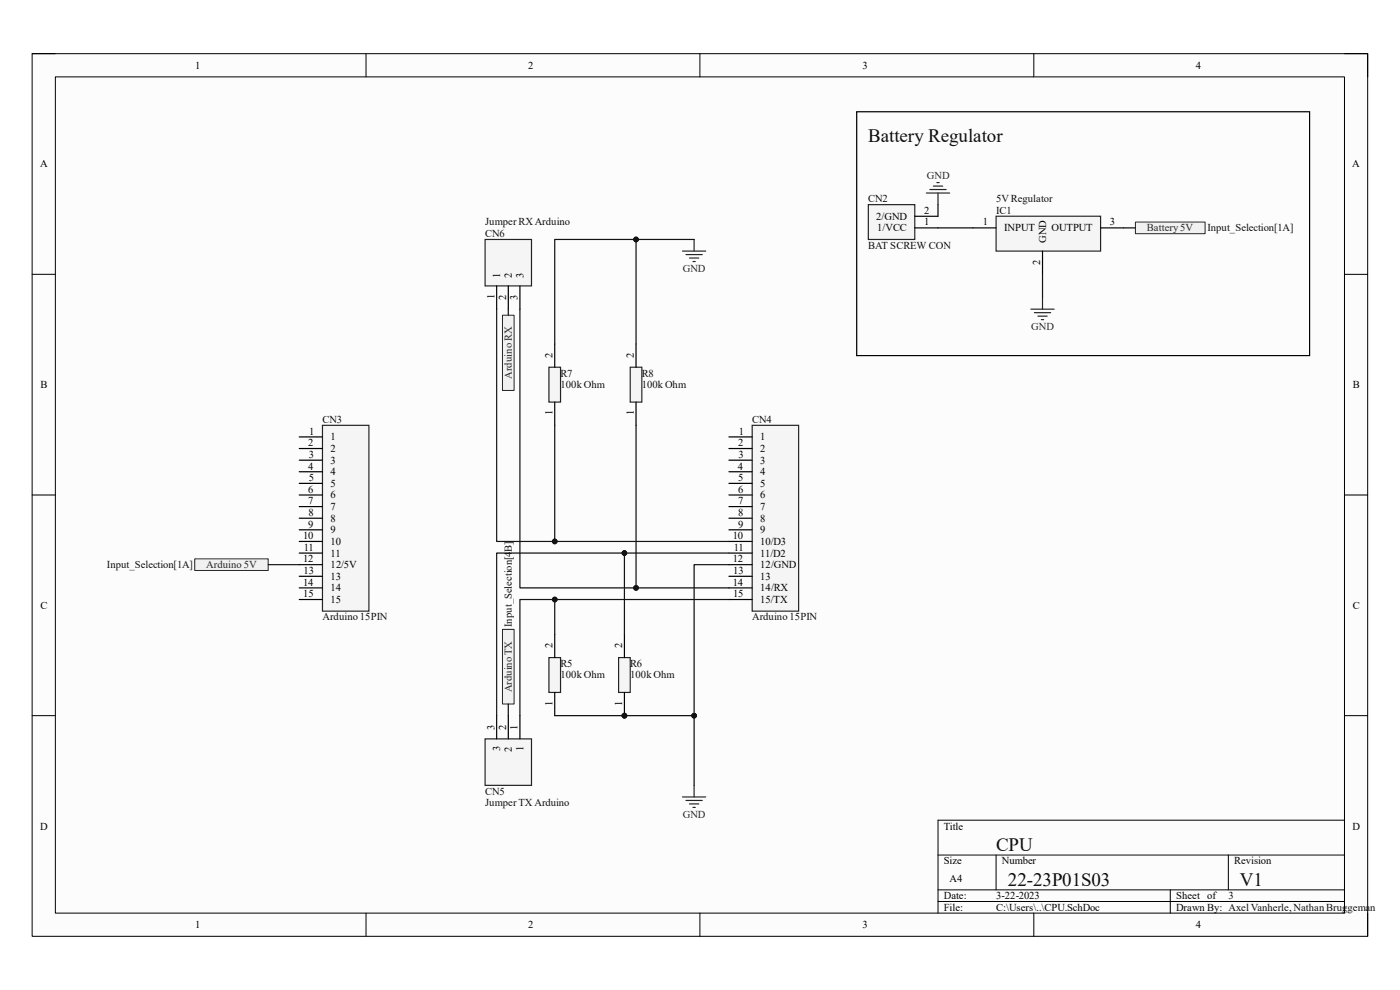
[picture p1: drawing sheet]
<svg xmlns="http://www.w3.org/2000/svg" width="297mm" height="210mm" viewBox="0 0 297 210" stroke-linecap="round" stroke-linejoin="round" font-family="sans-serif">
<path d="M6.8 11.4h283.4v187.2h-283.4z" fill-rule="evenodd" fill="#fcfcfc"/>
<path d="M6.8 11.4h283.4v187.2h-283.4z" fill="none" stroke="#000" stroke-width=".21"/>
<path d="M11.7 16.3h273.5v177.4h-273.5z" fill-rule="evenodd" fill="#fcfcfc"/>
<g fill="none" stroke="#000" stroke-width=".21">
<path d="M6.8 11.4h4.9M11.7 16.3h273.5v177.4h-273.5zM77.6 11.4v4.9M148.5 11.4v4.9M219.3 11.4v4.9M285.2 11.4h5v4.9M6.8 58.2h4.9M285.2 58.2h5M6.8 105h4.9M285.2 105h5M6.8 151.8h4.9M285.2 151.8h5"/>
<path d="M285.2 174h-86.2v19.7M77.6 193.7v4.9M148.5 193.7v4.9M199 181.4h86.2M199 188.8h86.2M199 191.2h86.2M211.3 181.4v7.4M219.3 193.7v4.9M248.3 188.8v4.9M260.6 181.4v7.4M290.2 193.7v4.9"/>
</g>
<path d="M184.2 43.4h9.9v7.4h-9.9z" fill-rule="evenodd" fill="#f5f5f5"/>
<path d="M198 39.5h2M198.8 38.7h.4M184.2 43.4h9.9v7.4h-9.9zM196.5 40.9h5M197.3 40.2h3.4M199 40.9v2.5" fill="none" stroke="#262626" stroke-width=".25"/>
<path d="M194.1 48.3h4.9M194.1 45.9h4.9" fill="none" stroke="#000" stroke-width=".25"/>
<path d="M211.3 45.9h22.2v7.4h-22.2z" fill-rule="evenodd" fill="#f5f5f5"/>
<path d="M211.3 45.9h22.2v7.4h-22.2zM218.7 65.6h4.9M219.4 66.3h3.5M220.2 67.1h2M220.9 67.8h.5M221.2 63.1v2.5" fill="none" stroke="#262626" stroke-width=".25"/>
<path d="M206.4 48.3h4.9M221.2 53.3v4.9M233.5 48.3h4.9" fill="none" stroke="#000" stroke-width=".25"/>
<path d="M240.9 47.1h14.8v2.5h-14.8z" fill-rule="evenodd" fill="#f0f0f0"/>
<path d="M240.9 47.1h14.8v2.5h-14.8z" fill="none" stroke="#262626" stroke-width=".21"/>
<path d="M181.7 23.7h96.1v51.7h-96.1z" fill="none" stroke="#000" stroke-width=".25"/>
<path d="M68.4 90.2h9.9v39.4h-9.9z" fill-rule="evenodd" fill="#f5f5f5"/>
<path d="M68.4 90.2h9.9v39.4h-9.9z" fill="none" stroke="#262626" stroke-width=".25"/>
<g fill="none" stroke="#000" stroke-width=".25">
<path d="M63.5 92.7h4.9M63.5 95.1h4.9M63.5 97.6h4.9M63.5 100.1h4.9M63.5 102.5h4.9M63.5 105h4.9M63.5 107.5h4.9M63.5 109.9h4.9M63.5 112.4h4.9M63.5 114.9h4.9M63.5 117.3h4.9M63.5 119.8h4.9"/>
<path d="M63.5 122.3h4.9M63.5 124.7h4.9M63.5 127.2h4.9"/>
</g>
<path d="M159.6 90.2h9.8v39.4h-9.8z" fill-rule="evenodd" fill="#f5f5f5"/>
<path d="M159.6 90.2h9.8v39.4h-9.8z" fill="none" stroke="#262626" stroke-width=".25"/>
<g fill="none" stroke="#000" stroke-width=".25">
<path d="M154.6 92.7h5M154.6 95.1h5M154.6 97.6h5M154.6 100.1h5M154.6 102.5h5M154.6 105h5M154.6 107.5h5M154.6 109.9h5M154.6 112.4h5M154.6 114.9h5M154.6 117.3h5M154.6 119.8h5"/>
<path d="M154.6 122.3h5M154.6 124.7h5M154.6 127.2h5"/>
</g>
<path d="M41.3 118.6h15.6v2.4h-15.6z" fill-rule="evenodd" fill="#f0f0f0"/>
<path d="M41.3 118.6h15.6v2.4h-15.6z" fill="none" stroke="#262626" stroke-width=".21"/>
<path d="M102.9 156.7h9.9v9.9h-9.9z" fill-rule="evenodd" fill="#f5f5f5"/>
<path d="M102.9 156.7h9.9v9.9h-9.9z" fill="none" stroke="#262626" stroke-width=".25"/>
<path d="M105.4 151.8v4.9M107.8 151.8v4.9M110.3 151.8v4.9" fill="none" stroke="#000" stroke-width=".25"/>
<path d="M106.6 133.5h2.5v15.9h-2.5z" fill-rule="evenodd" fill="#f0f0f0"/>
<path d="M106.6 133.5h2.5v15.9h-2.5z" fill="none" stroke="#262626" stroke-width=".21"/>
<path d="M144.8 169.1h4.9M145.5 169.8h3.5M146.3 170.5h1.9M147 171.3h.5M147.3 166.6v2.5" fill="none" stroke="#262626" stroke-width=".25"/>
<path d="M116.5 139.5h2.4v7.4h-2.4z" fill-rule="evenodd" fill="#f5f5f5"/>
<path d="M116.5 139.5h2.4v7.4h-2.4z" fill="none" stroke="#262626" stroke-width=".25"/>
<path d="M117.7 134.6v4.9M117.7 146.9v4.9" fill="none" stroke="#000" stroke-width=".25"/>
<circle cx="132.5" cy="151.8" r=".49" fill="#0e0e0e"/>
<circle cx="132.5" cy="151.8" r=".49" fill="none" stroke="#0e0e0e" stroke-width=".21"/>
<path d="M131.2 139.5h2.5v7.4h-2.5z" fill-rule="evenodd" fill="#f5f5f5"/>
<path d="M131.2 139.5h2.5v7.4h-2.5z" fill="none" stroke="#262626" stroke-width=".25"/>
<path d="M132.5 146.9v4.9" fill="none" stroke="#000" stroke-width=".25"/>
<circle cx="132.5" cy="151.8" r=".49" fill="#0e0e0e"/>
<circle cx="132.5" cy="151.8" r=".49" fill="none" stroke="#0e0e0e" stroke-width=".21"/>
<path d="M132.5 134.6v4.9" fill="none" stroke="#000" stroke-width=".25"/>
<path d="M102.9 50.8h9.9v9.9h-9.9z" fill-rule="evenodd" fill="#f5f5f5"/>
<path d="M102.9 50.8h9.9v9.9h-9.9z" fill="none" stroke="#262626" stroke-width=".25"/>
<path d="M105.4 60.7v4.9M107.8 60.7v4.9M110.3 60.7v4.9" fill="none" stroke="#000" stroke-width=".25"/>
<path d="M106.6 66.9h2.5v15.9h-2.5z" fill-rule="evenodd" fill="#f0f0f0"/>
<path d="M106.6 66.9h2.5v15.9h-2.5z" fill="none" stroke="#262626" stroke-width=".21"/>
<path d="M144.8 53.3h4.9M145.5 54h3.5M146.3 54.7h1.9M147 55.5h.5M147.3 50.8v2.5" fill="none" stroke="#262626" stroke-width=".25"/>
<path d="M133.7 77.9h2.5v7.4h-2.5z" fill-rule="evenodd" fill="#f5f5f5"/>
<path d="M133.7 77.9h2.5v7.4h-2.5z" fill="none" stroke="#262626" stroke-width=".25"/>
<path d="M134.9 73v4.9M134.9 85.3v4.9" fill="none" stroke="#000" stroke-width=".25"/>
<path d="M116.5 77.9h2.4v7.4h-2.4z" fill-rule="evenodd" fill="#f5f5f5"/>
<path d="M116.5 77.9h2.4v7.4h-2.4z" fill="none" stroke="#262626" stroke-width=".25"/>
<path d="M117.7 73v4.9M117.7 85.3v4.9" fill="none" stroke="#000" stroke-width=".25"/>
<path d="M199 43.4v2.5M199 48.3h7.4M221.2 58.2v4.9M238.4 48.3h2.5M56.9 119.8h6.6M117.7 127.2v7.4" fill="none" stroke="#0e0e0e" stroke-width=".25"/>
<circle cx="117.7" cy="127.2" r=".49" fill="#0e0e0e"/>
<circle cx="117.7" cy="127.2" r=".49" fill="none" stroke="#0e0e0e" stroke-width=".21"/>
<path d="M117.7 151.8h29.6" fill="none" stroke="#0e0e0e" stroke-width=".25"/>
<circle cx="132.5" cy="151.8" r=".49" fill="#0e0e0e"/>
<circle cx="132.5" cy="151.8" r=".49" fill="none" stroke="#0e0e0e" stroke-width=".21"/>
<circle cx="147.3" cy="151.8" r=".49" fill="#0e0e0e"/>
<circle cx="147.3" cy="151.8" r=".49" fill="none" stroke="#0e0e0e" stroke-width=".21"/>
<path d="M132.5 117.3v17.3" fill="none" stroke="#0e0e0e" stroke-width=".25"/>
<circle cx="132.5" cy="117.3" r=".49" fill="#0e0e0e"/>
<circle cx="132.5" cy="117.3" r=".49" fill="none" stroke="#0e0e0e" stroke-width=".21"/>
<path d="M154.6 117.3h-49.2v34.5" fill="none" stroke="#0e0e0e" stroke-width=".25"/>
<circle cx="132.5" cy="117.3" r=".49" fill="#0e0e0e"/>
<circle cx="132.5" cy="117.3" r=".49" fill="none" stroke="#0e0e0e" stroke-width=".21"/>
<path d="M154.6 127.2h-44.3v24.6" fill="none" stroke="#0e0e0e" stroke-width=".25"/>
<circle cx="117.7" cy="127.2" r=".49" fill="#0e0e0e"/>
<circle cx="117.7" cy="127.2" r=".49" fill="none" stroke="#0e0e0e" stroke-width=".21"/>
<path d="M154.6 119.8h-7.3v46.8" fill="none" stroke="#0e0e0e" stroke-width=".25"/>
<circle cx="147.3" cy="151.8" r=".49" fill="#0e0e0e"/>
<circle cx="147.3" cy="151.8" r=".49" fill="none" stroke="#0e0e0e" stroke-width=".21"/>
<path d="M110.3 65.6v59.1h44.3" fill="none" stroke="#0e0e0e" stroke-width=".25"/>
<circle cx="134.9" cy="124.7" r=".49" fill="#0e0e0e"/>
<circle cx="134.9" cy="124.7" r=".49" fill="none" stroke="#0e0e0e" stroke-width=".21"/>
<path d="M105.4 65.6v49.3h49.2" fill="none" stroke="#0e0e0e" stroke-width=".25"/>
<circle cx="117.7" cy="114.9" r=".49" fill="#0e0e0e"/>
<circle cx="117.7" cy="114.9" r=".49" fill="none" stroke="#0e0e0e" stroke-width=".21"/>
<path d="M107.8 65.6v1.3M117.7 90.2v24.7M107.8 149.4v2.4" fill="none" stroke="#0e0e0e" stroke-width=".25"/>
<circle cx="117.7" cy="114.9" r=".49" fill="#0e0e0e"/>
<circle cx="117.7" cy="114.9" r=".49" fill="none" stroke="#0e0e0e" stroke-width=".21"/>
<path d="M134.9 90.2v34.5" fill="none" stroke="#0e0e0e" stroke-width=".25"/>
<circle cx="134.9" cy="124.7" r=".49" fill="#0e0e0e"/>
<circle cx="134.9" cy="124.7" r=".49" fill="none" stroke="#0e0e0e" stroke-width=".21"/>
<path d="M134.9 50.8h-17.2v22.2" fill="none" stroke="#0e0e0e" stroke-width=".25"/>
<circle cx="134.9" cy="50.8" r=".49" fill="#0e0e0e"/>
<circle cx="134.9" cy="50.8" r=".49" fill="none" stroke="#0e0e0e" stroke-width=".21"/>
<path d="M147.3 50.8h-12.4v22.2" fill="none" stroke="#0e0e0e" stroke-width=".25"/>
<circle cx="134.9" cy="50.8" r=".49" fill="#0e0e0e"/>
<circle cx="134.9" cy="50.8" r=".49" fill="none" stroke="#0e0e0e" stroke-width=".21"/>
<g font-size="4" fill="#0e0e0e">
<text x="184.2" y="30.2">Battery Regulator</text>
<text x="211.3" y="180.5">CPU</text>
<text x="213.8" y="187.9">22-23P01S03</text>
<text x="263" y="187.9">V1</text>
</g>
<g font-size="2.2">
<text x="41.4" y="14.6">1</text>
<text x="112.1" y="14.6">2</text>
<text x="183" y="14.6">3</text>
<text x="253.7" y="14.6">4</text>
<text x="8.5" y="35.5">A</text>
<text x="286.9" y="35.5">A</text>
<text x="185.9" y="46.6">2/GND</text>
<text x="196" y="47.8">1</text>
<text x="196" y="45.4">2</text>
<text x="208.5" y="47.8">1</text>
<text x="235.5" y="47.8">3</text>
<text x="186.1" y="49.1">1/VCC</text>
<text x="213" y="49.1">INPUT</text>
<text x="221.9" y="51.5" transform="rotate(-90 221.9 51.5)">GND</text>
<text x="223.1" y="49.1">OUTPUT</text>
<text x="106.1" y="58.9" transform="rotate(-90 106.1 58.9)">1</text>
<text x="108.6" y="58.9" transform="rotate(-90 108.6 58.9)">2</text>
<text x="111" y="58.9" transform="rotate(-90 111 58.9)">3</text>
<text x="220.7" y="56.3" transform="rotate(-90 220.7 56.3)">2</text>
<text x="104.9" y="63.5" transform="rotate(-90 104.9 63.5)">1</text>
<text x="107.4" y="63.6" transform="rotate(-90 107.4 63.6)">2</text>
<text x="109.8" y="63.5" transform="rotate(-90 109.8 63.5)">3</text>
<text x="117.2" y="75.9" transform="rotate(-90 117.2 75.9)">2</text>
<text x="134.5" y="75.9" transform="rotate(-90 134.5 75.9)">2</text>
<text x="8.6" y="82.3">B</text>
<text x="287" y="82.3">B</text>
<text x="117.2" y="88.1" transform="rotate(-90 117.2 88.1)">1</text>
<text x="134.5" y="88.1" transform="rotate(-90 134.5 88.1)">1</text>
<text x="65.4" y="94.7">2</text>
<text x="65.6" y="92.2">1</text>
<text x="70.1" y="93.4">1</text>
<text x="70.1" y="95.9">2</text>
<text x="156.6" y="94.7">2</text>
<text x="156.8" y="92.2">1</text>
<text x="161.3" y="93.4">1</text>
<text x="161.3" y="95.9">2</text>
<text x="65.4" y="99.6">4</text>
<text x="65.5" y="97.1">3</text>
<text x="70.1" y="98.4">3</text>
<text x="70.1" y="100.8">4</text>
<text x="156.5" y="99.6">4</text>
<text x="156.7" y="97.1">3</text>
<text x="161.3" y="98.4">3</text>
<text x="161.3" y="100.8">4</text>
<text x="65.4" y="104.5">6</text>
<text x="65.4" y="107">7</text>
<text x="65.5" y="102.1">5</text>
<text x="70.1" y="103.3">5</text>
<text x="70.1" y="105.7">6</text>
<text x="156.6" y="104.5">6</text>
<text x="156.6" y="107">7</text>
<text x="156.6" y="102.1">5</text>
<text x="161.3" y="103.3">5</text>
<text x="161.3" y="105.7">6</text>
<text x="65.4" y="111.9">9</text>
<text x="65.4" y="109.4">8</text>
<text x="70.1" y="108.2">7</text>
<text x="70.1" y="110.7">8</text>
<text x="70.1" y="113.2">9</text>
<text x="156.6" y="111.9">9</text>
<text x="156.6" y="109.4">8</text>
<text x="161.3" y="108.2">7</text>
<text x="161.3" y="110.7">8</text>
<text x="161.3" y="113.2">9</text>
<text x="64.3" y="114.4">10</text>
<text x="64.3" y="119.3">12</text>
<text x="64.5" y="116.8">11</text>
<text x="70.1" y="115.6">10</text>
<text x="70.1" y="118.1">11</text>
<text x="155.4" y="114.4">10</text>
<text x="155.4" y="119.3">12</text>
<text x="155.7" y="116.8">11</text>
<text x="161.3" y="115.6">10/D3</text>
<text x="161.3" y="118.1">11/D2</text>
<text x="64.3" y="124.2">14</text>
<text x="64.4" y="121.8">13</text>
<text x="70.1" y="120.5">12/5V</text>
<text x="70.1" y="123">13</text>
<text x="70.1" y="125.5">14</text>
<text x="155.4" y="124.2">14</text>
<text x="155.6" y="121.8">13</text>
<text x="161.3" y="120.5">12/GND</text>
<text x="161.3" y="123">13</text>
<text x="161.3" y="125.5">14/RX</text>
<text x="8.6" y="129.2">C</text>
<text x="64.3" y="126.7">15</text>
<text x="70.1" y="127.9">15</text>
<text x="155.5" y="126.7">15</text>
<text x="161.3" y="127.9">15/TX</text>
<text x="287" y="129.2">C</text>
<text x="117.2" y="137.5" transform="rotate(-90 117.2 137.5)">2</text>
<text x="132" y="137.5" transform="rotate(-90 132 137.5)">2</text>
<text x="117.2" y="149.7" transform="rotate(-90 117.2 149.7)">1</text>
<text x="132" y="149.7" transform="rotate(-90 132 149.7)">1</text>
<text x="104.9" y="154.8" transform="rotate(-90 104.9 154.8)">3</text>
<text x="107.4" y="154.8" transform="rotate(-90 107.4 154.8)">2</text>
<text x="109.8" y="154.8" transform="rotate(-90 109.8 154.8)">1</text>
<text x="106.1" y="159.4" transform="rotate(-90 106.1 159.4)">3</text>
<text x="108.6" y="159.5" transform="rotate(-90 108.6 159.5)">2</text>
<text x="111" y="159.3" transform="rotate(-90 111 159.3)">1</text>
<text x="8.5" y="176">D</text>
<text x="200.2" y="176">Title</text>
<text x="286.9" y="176">D</text>
<text x="200.2" y="183.3">Size</text>
<text x="212.6" y="183.3">Number</text>
<text x="261.8" y="183.3">Revision</text>
<text x="200.2" y="190.8">Date:</text>
<text x="201.5" y="187.1">A4</text>
<text x="211.3" y="190.8">3-22-2023</text>
<text x="249.5" y="190.8">Sheet of</text>
<text x="41.4" y="196.9">1</text>
<text x="112.1" y="196.9">2</text>
<text x="183" y="196.9">3</text>
<text x="200.2" y="193.2">File:</text>
<text x="211.3" y="193.2">C:\Users\..\CPU.SchDoc</text>
<text x="249.5" y="193.2">Drawn By: Axel Vanherle, Nathan Bruggeman</text>
<text x="253.7" y="196.9">4</text>
</g>
<g font-size="2.2" fill="#262626">
<text x="196.6" y="38">GND</text>
<text x="243.3" y="49.1">Battery 5V</text>
<text x="144.9" y="57.7">GND</text>
<text x="218.8" y="70">GND</text>
<text x="108.6" y="80.3" transform="rotate(-90 108.6 80.3)">Arduino RX</text>
<text x="43.8" y="120.5">Arduino 5V</text>
<text x="108.6" y="146.9" transform="rotate(-90 108.6 146.9)">Arduino TX</text>
<text x="144.9" y="173.5">GND</text>
</g>
<g font-size="2.2" fill="#0e0e0e">
<text x="102.9" y="47.8">Jumper RX Arduino</text>
<text x="184.2" y="42.9">CN2</text>
<text x="211.3" y="45.4">IC1</text>
<text x="211.3" y="42.9">5V Regulator</text>
<text x="102.9" y="50.3">CN6</text>
<text x="184.2" y="52.8">BAT SCREW CON</text>
<text x="256.2" y="49.1">Input_Selection[1A]</text>
<text x="118.9" y="79.9">R7</text>
<text x="118.9" y="82.3">100k Ohm</text>
<text x="136.1" y="79.9">R8</text>
<text x="136.1" y="82.3">100k Ohm</text>
<text x="68.4" y="89.7">CN3</text>
<text x="159.6" y="89.7">CN4</text>
<text x="22.7" y="120.5">Input_Selection[1A]</text>
<text x="68.4" y="131.6">Arduino 15PIN</text>
<text x="159.6" y="131.6">Arduino 15PIN</text>
<text x="108.6" y="133" transform="rotate(-90 108.6 133)">Input_Selection[4B]</text>
<text x="118.9" y="141.5">R5</text>
<text x="118.9" y="143.9">100k Ohm</text>
<text x="133.7" y="141.5">R6</text>
<text x="133.7" y="143.9">100k Ohm</text>
<text x="102.9" y="168.6">CN5</text>
<text x="102.9" y="171">Jumper TX Arduino</text>
<text x="260.6" y="190.8">3</text>
</g>
</svg>
